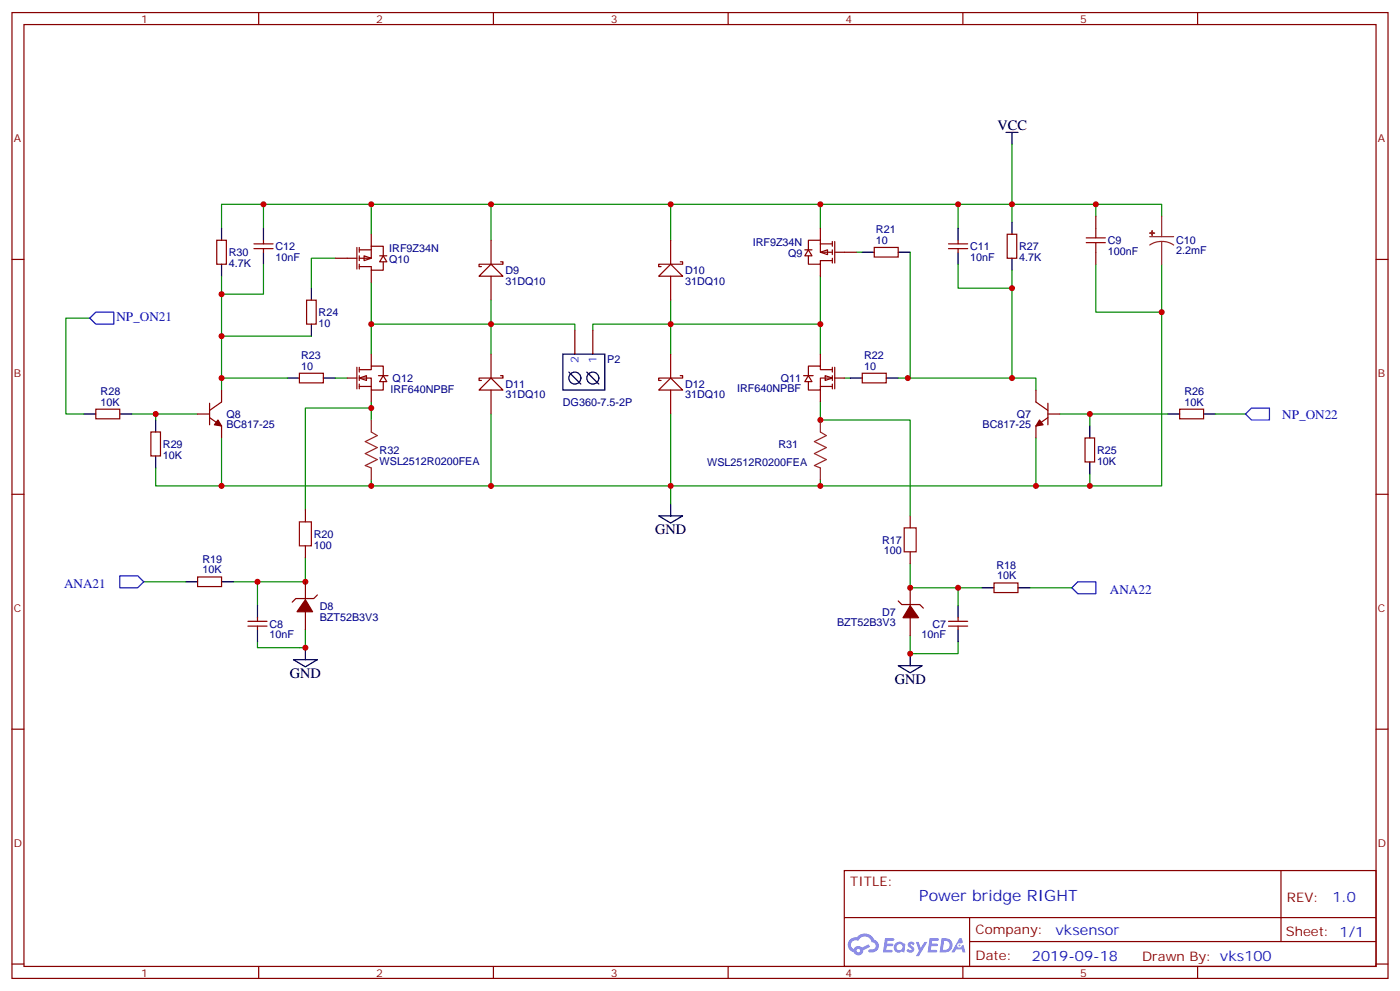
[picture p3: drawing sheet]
<svg xmlns="http://www.w3.org/2000/svg" width="412mm" height="292mm" viewBox="0 0 412 292" stroke-linecap="round" stroke-linejoin="round" font-family="sans-serif">
<g fill="none" stroke="#870000" stroke-width=".35">
<path d="M3.5 3.7h405.4v284.3h-405.4zM7.1 7.2h398.2v277.3h-398.2zM76.2 3.7v3.5M145.3 3.7v3.5M214.5 3.7v3.5M283.6 3.7v3.5M352.8 3.7v3.5M3.5 76.4h3.6M405.3 76.4h3.6M3.5 145.5h3.6M405.3 145.5h3.6M3.5 214.7h3.6"/>
<path d="M405.3 214.7h3.6M248.7 256.3h156.6v28.2h-156.6zM377.3 256.3v20.9M248.7 270.1h156.5M285.6 277.2h119.6M285.6 270.1v14.2M3.5 283.8h3.6M76.2 284.5v3.5M145.3 284.5v3.5M214.5 284.5v3.5M283.6 284.5v3.5M352.8 284.5v3.5"/>
<path d="M405.3 283.8h3.6"/>
</g>
<g fill="#5487ff">
<path d="M267.7 277.5a1.22 1.22 0 0 1 1.7 .2l-.4 .6a.47 .47 0 0 0-.3-.4 .47 .47 0 0 0-.5 .2l.1 .2a1.14 1.14 0 0 1 .8 1.8 1.14 1.14 0 0 1-1.9 0l-.2-.2 .5-.6 .7 .5a.29 .29 0 0 0 .3-.3 .29 .29 0 0 0-.2-.3 1.04 1.04 0 0 1-.6-1.7z"/>
<path d="M260.7 276.2h2.4l.3 .2-.2 .5-1.8 .1-.1 .8h1.5l.3 .4-.3 .4h-1.6l-.2 1.1h1.7l.2 .3-.2 .3-2.6 .1z"/>
<path d="M273.8 276.2h2.4l.3 .2-.1 .5-1.8 .1-.2 .8h1.6l.3 .4-.4 .4-1.6-.1-.1 1.1 1.7 .1 .2 .3-.2 .3-2.6 .1z"/>
<path d="M282.6 276.2h.7l.3 1.3-.6 .3a.69 .69 0 0 0-1 .3 .69 .69 0 0 0 .4 .9 .69 .69 0 0 0 .9-.6l.5-.2 .6 2.2h-.8l-.2-.9h-1.8l-.5 .9h-.8z"/>
<path d="M269.8 277.3h.8l.6 1.8 1.1-1.8h.9l-2.6 4.2h-.8l.9-1.5z"/>
<path d="M277.4 276.2l-.6 4.2h1.3a2.11 2.11 0 0 0 2.5-2.1 2.11 2.11 0 0 0-2.5-2.1zM278.1 277a1.39 1.39 0 0 1 1.7 1.4 1.39 1.39 0 0 1-1.8 1.2h-.3z"/>
<path d="M263.7 277.8a1.54 1.54 0 0 0-.1 2.2 1.54 1.54 0 0 0 2.2 .1l.6 .3 .3-2.3-.2-.3h-.4a1.49 1.49 0 0 0-2.4 0zM264 278.8a.94 .94 0 0 1 1.8 0 .94 .94 0 0 1-1.8 0z"/>
<path d="M250.4 276.6a2.18 2.18 0 0 0 1.1 3.7 1.44 1.44 0 0 0 1.6 .9 1.44 1.44 0 0 0 1.2-1.4l2-1.1-.5-.7-1.9 1a1.47 1.47 0 0 0-2.4 .4 1.39 1.39 0 0 1-.7-1.9 1.39 1.39 0 0 1 2-.5 2.12 2.12 0 0 1 2.2-1.3 2.12 2.12 0 0 1 1.9 1.7 1.14 1.14 0 0 1 1.1 1.4 1.14 1.14 0 0 1-1.7 .7 .43 .43 0 0 0-.5 .4 .43 .43 0 0 0 .4 .5 1.98 1.98 0 0 0 2.5-1.2 1.98 1.98 0 0 0-1.2-2.6 3.1 3.1 0 0 0-5.3-.6l-.9 .1zM252.3 279.9a.55 .55 0 0 1 1.1 0 .55 .55 0 0 1-1.1 0z"/>
<circle cx="282.6" cy="278.3" r=".26"/>
</g>
<path d="M296.3 39h3.6M298.1 39v3.5M194 151.9h7.1l-3.5 2.1zM197.6 148.3v3.6M86.4 194.2h7.1l-3.5 2.1zM90 190.7v3.5M264.6 196h7l-3.5 2.1zM268.1 192.4v3.6" fill="none" stroke="#000" stroke-width=".35"/>
<g fill="none" stroke="#008700" stroke-width=".35">
<path d="M298.1 42.5v17.6h44.1v3.6M77.6 60.1h-12.3v7.1M77.6 77.8v8.8h-12.3M98.8 76h-7.1v8.8M109.4 60.1h-31.8v7.1M144.6 60.1v10.6M197.6 60.1v10.6M241.7 60.1h56.4v5.3M241.7 67.2v-7.1h-132.3v8.9M252.2 74.3h1.8M268.1 74.3v37h-3.5M282.2 77.8v7h15.9"/>
<path d="M282.2 60.1v7.1M298.1 79.6v31.7M322.8 77.8v14.1h19.4M322.8 60.1v3.6M342.2 77.8v65.3h-21.2M26.5 93.7h-7.1v28.2h5.3M65.3 81.3v30h19.4M65.3 99h26.4M109.4 95.4h59.9v1.8M109.4 83.1v21.1M144.6 88.4v15.8M197.6 88.4v15.8"/>
<path d="M241.7 95.4h-67.1v1.8M241.7 81.3v22.9M65.3 111.3v3.5M98.8 111.3h3.5M109.4 118.4v5.2M241.7 118.4v5.2h26.4v28.3M248.7 111.3h1.8M267.4 111.3h37.8v3.5M38.8 121.9h19.4M45.9 137.8v5.3h19.4M45.9 121.9v1.7M65.3 128.9v14.2h44.1"/>
<path d="M109.4 120.1h-19.4v30M144.6 121.9v21.2h-35.2v-1.8M197.6 121.9v26.4M305.2 128.9v14.2h-63.5M312.2 121.9h31.8M321 139.5v3.6h-15.8M321 121.9v3.5M358.1 121.9h8.8M241.7 141.3v1.8h-97.1M42.3 171.3h12.4M75.8 171.3v7M90 164.2v7.1h-21.2"/>
<path d="M268.1 166v7h21.2M282.2 173v5.3M303.4 173h12.3M90 185.4v5.3h-14.2v-1.8M268.1 187.1v5.3h14.1v-3.5"/>
</g>
<path d="M26.5 93.7l1.7-1.8h5.3v3.5h-5.3zM366.9 121.9l1.8-1.8h5.2v3.5h-5.2zM35.3 169.5h5.3l1.7 1.8-1.7 1.7h-5.3zM317.5 171.3h5.3v3.5h-5.3l-1.8-1.8z" fill="none" stroke="#00f" stroke-width=".35"/>
<g fill="#c00">
<circle cx="268.1" cy="173" r=".88"/>
<circle cx="282.2" cy="173" r=".88"/>
<circle cx="90" cy="171.3" r=".88"/>
<circle cx="241.7" cy="123.6" r=".88"/>
<circle cx="75.8" cy="171.3" r=".88"/>
<circle cx="90" cy="190.7" r=".88"/>
<circle cx="109.4" cy="120.1" r=".88"/>
<circle cx="321" cy="143.1" r=".88"/>
<circle cx="298.1" cy="60.1" r=".88"/>
<circle cx="267.4" cy="111.3" r=".88"/>
<circle cx="241.7" cy="143.1" r=".88"/>
<circle cx="241.7" cy="60.1" r=".88"/>
<circle cx="65.3" cy="99" r=".88"/>
<circle cx="305.2" cy="143.1" r=".88"/>
<circle cx="298.1" cy="111.3" r=".88"/>
<circle cx="298.1" cy="84.8" r=".88"/>
<circle cx="65.3" cy="143.1" r=".88"/>
<circle cx="65.3" cy="86.6" r=".88"/>
<circle cx="109.4" cy="95.4" r=".88"/>
<circle cx="197.6" cy="143.1" r=".88"/>
<circle cx="144.6" cy="143.1" r=".88"/>
<circle cx="144.6" cy="95.4" r=".88"/>
<circle cx="241.7" cy="95.4" r=".88"/>
<circle cx="197.6" cy="95.4" r=".88"/>
<circle cx="144.6" cy="60.1" r=".88"/>
<circle cx="197.6" cy="60.1" r=".88"/>
<circle cx="45.9" cy="121.9" r=".88"/>
<circle cx="282.2" cy="60.1" r=".88"/>
<circle cx="321" cy="121.9" r=".88"/>
<circle cx="77.6" cy="60.1" r=".88"/>
<circle cx="109.4" cy="143.1" r=".88"/>
<circle cx="109.4" cy="60.1" r=".88"/>
<circle cx="65.3" cy="111.3" r=".88"/>
<circle cx="322.8" cy="60.1" r=".88"/>
<circle cx="342.2" cy="91.9" r=".88"/>
<circle cx="268.1" cy="192.4" r=".88"/>
</g>
<g fill="none" stroke="#870000" stroke-width=".35">
<path d="M74.8 73.2h5.6M74.8 71.8h5.6M77.6 70.7v1.1M77.6 73.2v1.1M257.5 72.8h7.1v2.9h-7.1zM279.4 73.2h5.6M279.4 71.8h5.6M282.2 70.7v1.1M282.2 73.2v1.1M322.8 63.7v3.5M322.8 74.3v3.5M90.3 88.4h2.8v7h-2.8z"/>
<path d="M169.3 97.2v7M174.6 97.2v7M61.7 118.7v6.4M65.3 114.8v3.6l-3.6 2.4M88.2 109.9h7v2.8h-7zM254 109.9h7.1v2.8h-7.1zM305.2 114.8v3.6l3.5 2.4M308.7 118.7v6.4M28.2 120.5h7.1v2.8h-7.1zM44.4 127.2h2.9v7h-2.9zM58.2 121.9h3.5M61.7 122.9l3.6 2.5v3.5"/>
<path d="M308.7 122.9l-3.5 2.5v3.5M308.7 121.9h3.5M319.6 128.9h2.8v7.1h-2.8zM347.5 120.5h7v2.8h-7zM90 150.1v3.5M268.1 151.9v3.5M58.2 169.9h7.1v2.8h-7.1zM90 160.7v3.5M90 171.3v5.3M93.5 175.2l-1.1 1h-5.3l-1 1.1M264.6 176.9l1 1.1h5.3l1.1 1M268.1 162.5v3.5"/>
<path d="M268.1 173v5.3M292.8 171.6h7.1v2.8h-7.1zM73 184.3h5.7M73 182.9h5.7M75.8 181.9v1M75.8 184.3v1.1M90 180.1v5.3M268.1 181.9v5.2M279.4 184.3h5.6M279.4 182.9h5.6M282.2 181.9v1M282.2 184.3v1.1"/>
</g>
<g fill="#870000" stroke="#870000" stroke-width=".35">
<path d="M268.1 178.3l2.5 3.6h-4.6z"/>
<path d="M90 176.6l2.1 3.5h-4.6z"/>
<path d="M306.2 123.6l1.1 1.5-2.1 .3z"/>
<path d="M64.2 123.6l1.1 1.8-2.2-.3z"/>
</g>
<path d="M320 71.4h5.6M320 70h5.6M322.8 67.2v2.8M322.8 71.4v2.9M88.2 153.6h3.5v7.1h-3.5zM266.3 155.4h3.6v7.1h-3.6z" fill="none" stroke="#a10000" stroke-width=".35"/>
<g fill="none" stroke="#000" stroke-width=".35">
<path d="M77.6 67.2v3.5M77.6 74.3v3.5M254 74.3h3.5M264.6 74.3h3.5M282.2 67.2v3.5M282.2 74.3v3.5M91.7 84.8v3.6M91.7 95.4v3.6M84.7 111.3h3.5M95.2 111.3h3.6M165.8 104.2h12.4v10.6h-12.4zM167.6 109.5l3.5 3.6"/>
<path d="M172.9 109.5l3.5 3.6M250.5 111.3h3.5M261.1 111.3h3.5M24.7 121.9h3.5M35.3 121.9h3.5M45.9 123.6v3.6M45.9 134.2v3.6M321 125.4v3.5M321 136v3.5M344 121.9h3.5M354.5 121.9h3.6M54.7 171.3h3.5"/>
<path d="M65.3 171.3h3.5M75.8 178.3v3.6M282.2 178.3v3.6M289.3 173h3.5M299.9 173h3.5M75.8 185.4v3.5M282.2 185.4v3.5"/>
<circle cx="169.3" cy="111.3" r="1.76"/>
<circle cx="174.6" cy="111.3" r="1.76"/>
</g>
<path d="M338.7 69.7h7M342.2 71.1l1.8 .2 1.7 .8M342.2 71.1l-1.9 .2-1.6 .8M342.2 63.7v6M342.2 71.1v6.7M109.4 123.6v3.6l1.7 1-3.5 1.8 3.5 1.8-3.5 1.7 3.5 1.8-3.5 1.8 1.8 .7v3.5M241.7 123.6v3.6l1.7 1-3.5 1.8 3.5 1.8-3.5 1.7 3.5 1.8-3.5 1.8 1.8 .7v3.5" fill="none" stroke="#8c2424" stroke-width=".35"/>
<g fill="#8c2424" stroke="#8c2424" stroke-width=".35">
<path d="M338.7 68.6l1.4 .1z"/>
<path d="M339.4 67.9v1.4z"/>
</g>
<g fill="#fff" stroke="#870000" stroke-width=".35">
<path d="M241.7 74.3l2.1-.7v1.4z"/>
<path d="M238.1 73.6l1.1 1.7h-2.1z"/>
</g>
<path d="M237.1 73.6h2.1M238.1 75.3v2.5h3.6v-1.1h3.5M241.7 70.7h-3.6v2.9M241.7 70.7v3.6h3.5M241.7 71.8h3.5M241.7 67.2v3.5M241.7 77.8v3.5M245.2 71.1v1.4M245.2 73.6v1.4M245.2 76v1.4M245.9 71.1v6.3M245.9 74.3h6.3" fill="none" stroke="#870000" stroke-width=".35"/>
<g fill="#fff" stroke="#870000" stroke-width=".35">
<path d="M107.2 75.3l2.2 .7-2.2 .7z"/>
<path d="M112.9 75.3l1 1.8h-2.1z"/>
</g>
<path d="M98.8 76h6.3M105.1 72.8v6.4M105.8 73.6h3.6M105.8 72.8v1.5M105.8 75.3v1.4M105.8 77.8v1.4M109.4 72.5h3.5v2.8M109.4 72.5v3.5h-3.6M109.4 69v3.5M109.4 79.6v3.5M111.8 75.3h2.1M112.9 77.1v2.5h-3.5v-1.1h-3.6" fill="none" stroke="#870000" stroke-width=".35"/>
<path d="M243.1 110.6l2.1 .7-2.1 .7z" fill="#fff" stroke="#870000" stroke-width=".35"/>
<path d="M236.7 110.6h2.8M238.1 110.6l1.1 1.8h-2.1zM241.7 113.8h3.5M241.7 104.2v3.6M241.7 114.8v3.6M245.2 108.8h-3.5v-1h-3.6v2.8M245.2 111.3h-3.5v3.5h-3.6v-2.4M245.2 108.1v1.4M245.2 110.6v1.4M245.2 113.1v1.4M245.9 108.1v6.4M245.9 111.3h2.8" fill="none" stroke="#870000" stroke-width=".35"/>
<path d="M105.8 111.3l2.1-.7v1.4z" fill="#fff" stroke="#870000" stroke-width=".35"/>
<path d="M102.3 111.3h2.8M105.1 108.1v6.4M105.8 108.8h3.6v-1h3.5v2.8M105.8 111.3h3.6v3.5h3.5v-2.4M105.8 113.8h3.6M105.8 108.1v1.4M105.8 110.6v1.4M105.8 113.1v1.4M109.4 104.2v3.6M109.4 114.8v3.6M111.5 110.6h2.8M112.9 110.6l1 1.8h-2.1z" fill="none" stroke="#870000" stroke-width=".35"/>
<path d="M141.1 81.3l3.5-3.5 3.6 3.5z" fill="#fff" stroke="#870000" stroke-width=".35"/>
<path d="M144.6 70.7v7.1M147.5 77.1h.7v.7h-7.1v.7h.7M144.6 81.3v7.1" fill="none" stroke="#870000" stroke-width=".35"/>
<path d="M194 81.3l3.6-3.5 3.5 3.5z" fill="#fff" stroke="#870000" stroke-width=".35"/>
<path d="M197.6 70.7v7.1M200.4 77.1h.7v.7h-7.1v.7h.7M197.6 81.3v7.1" fill="none" stroke="#870000" stroke-width=".35"/>
<path d="M141.1 114.8l3.5-3.5 3.6 3.5z" fill="#fff" stroke="#870000" stroke-width=".35"/>
<path d="M144.6 104.2v7.1M144.6 114.8v7.1M147.5 110.6h.7v.7h-7.1v.7h.7" fill="none" stroke="#870000" stroke-width=".35"/>
<path d="M197.6 111.3l3.5 3.5h-7.1z" fill="#fff" stroke="#870000" stroke-width=".35"/>
<path d="M63.9 70.7h2.8v7.1h-2.8zM296.7 69h2.8v7h-2.8zM197.6 104.2v7.1M197.6 114.8v7.1M200.4 110.6h.7v.7h-7.1v.7h.7" fill="none" stroke="#870000" stroke-width=".35"/>
<path d="M65.3 67.2v3.5M65.3 77.8v3.5M298.1 65.4v3.6M298.1 76v3.6" fill="none" stroke="#000" stroke-width=".35"/>
<text font-size="4.6" fill="#00f" x="270.8" y="265.3">Power bridge RIGHT</text>
<g font-size="4.2">
<text x="293.9" y="38.3">VCC</text>
<text x="193" y="157.2">GND</text>
<text x="85.4" y="199.5">GND</text>
<text x="263.5" y="201.3">GND</text>
</g>
<g font-size="4.2" fill="#00f">
<text x="392.5" y="265.6">1.0</text>
<text x="310.9" y="275.1">vksensor</text>
<text x="304" y="282.9">2019-09-18</text>
</g>
<g font-size="3.9" fill="#00f">
<text x="34.3" y="94.4">NP_ON21</text>
<text x="377.7" y="123.4">NP_ON22</text>
<text x="18.9" y="173">ANA21</text>
<text x="326.9" y="174.8">ANA22</text>
</g>
<g font-size="3.9" fill="#800">
<text x="250.5" y="260.9">TITLE:</text>
<text x="379.1" y="265.6">REV:</text>
<text x="287.4" y="275.1">Company:</text>
<text x="378.7" y="275.7">Sheet: 1/1</text>
<text x="287.4" y="282.8">Date:</text>
<text x="336.4" y="282.8">Drawn By: vks100</text>
</g>
<g font-size="3.2" fill="#800">
<text x="41.6" y="6.7">1</text>
<text x="110.8" y="6.7">2</text>
<text x="179.9" y="6.7">3</text>
<text x="249.1" y="6.7">4</text>
<text x="318.2" y="6.7">5</text>
<text x="4.1" y="41.8">A</text>
<text x="405.9" y="41.8">A</text>
<text x="4.1" y="110.9">B</text>
<text x="405.9" y="110.9">B</text>
<text x="4.1" y="180.1">C</text>
<text x="405.9" y="180.1">C</text>
<text x="4.1" y="249.2">D</text>
<text x="405.9" y="249.2">D</text>
<text x="41.6" y="287.5">1</text>
<text x="110.8" y="287.5">2</text>
<text x="179.9" y="287.5">3</text>
<text x="249.1" y="287.5">4</text>
<text x="318.2" y="287.5">5</text>
</g>
<g font-size="3.2" fill="#000080">
<text x="258" y="71.8">10</text>
<text x="258" y="68.6">R21</text>
<text x="326.3" y="71.9">C9</text>
<text x="346.4" y="71.9">C10</text>
<text x="67.4" y="75.3">R30</text>
<text x="81.1" y="76.8">10nF</text>
<text x="81.1" y="73.6">C12</text>
<text x="114.7" y="74.3">IRF9Z34N</text>
<text x="114.7" y="77.4">Q10</text>
<text x="221.7" y="72.5">IRF9Z34N</text>
<text x="232.1" y="75.7">Q9</text>
<text x="285.8" y="76.8">10nF</text>
<text x="285.8" y="73.6">C11</text>
<text x="300.2" y="76.7">4.7K</text>
<text x="300.2" y="73.6">R27</text>
<text x="326.3" y="75.1">100nF</text>
<text x="346.4" y="74.8">2.2mF</text>
<text x="67.4" y="78.5">4.7K</text>
<text x="148.9" y="83.8">31DQ10</text>
<text x="148.9" y="80.6">D9</text>
<text x="201.8" y="83.8">31DQ10</text>
<text x="201.8" y="80.6">D10</text>
<text x="93.8" y="93">R24</text>
<text x="93.8" y="96.1">10</text>
<text x="88.7" y="105.7">R23</text>
<text x="178.9" y="106.8">P2</text>
<text x="254.5" y="105.7">R22</text>
<text x="88.7" y="108.8">10</text>
<text x="115.7" y="112.6">Q12</text>
<text x="230" y="112.4">Q11</text>
<text x="254.5" y="108.8">10</text>
<text x="29.7" y="119.4">10K</text>
<text x="29.7" y="116.3">R28</text>
<text x="115" y="115.7">IRF640NPBF</text>
<text x="148.9" y="117.3">31DQ10</text>
<text x="148.9" y="114.1">D11</text>
<text x="165.8" y="119.6">DG360-7.5-2P</text>
<text x="201.8" y="117.3">31DQ10</text>
<text x="201.8" y="114.1">D12</text>
<text x="217.1" y="115.5">IRF640NPBF</text>
<text x="348.9" y="119.4">10K</text>
<text x="348.9" y="116.3">R26</text>
<text x="66.7" y="122.9">Q8</text>
<text x="299.5" y="122.9">Q7</text>
<text x="48" y="131.8">R29</text>
<text x="66.7" y="126.1">BC817-25</text>
<text x="229.3" y="131.9">R31</text>
<text x="289.4" y="126.1">BC817-25</text>
<text x="48" y="135.1">10K</text>
<text x="111.8" y="136.8">WSL2512R0200FEA</text>
<text x="111.8" y="133.6">R32</text>
<text x="208.3" y="137.2">WSL2512R0200FEA</text>
<text x="323.1" y="136.8">10K</text>
<text x="323.1" y="133.6">R25</text>
<text x="92.4" y="161.5">100</text>
<text x="92.4" y="158.3">R20</text>
<text x="259.8" y="160.1">R17</text>
<text x="59.6" y="165.7">R19</text>
<text x="260.3" y="163">100</text>
<text x="293.6" y="167.6">R18</text>
<text x="59.6" y="168.8">10K</text>
<text x="293.7" y="170.6">10K</text>
<text x="94.2" y="179.5">D8</text>
<text x="79.4" y="184.8">C8</text>
<text x="94.2" y="182.7">BZT52B3V3</text>
<text x="246.6" y="184.2">BZT52B3V3</text>
<text x="259.8" y="181.3">D7</text>
<text x="274.6" y="184.8">C7</text>
<text x="79.4" y="187.9">10nF</text>
<text x="271.5" y="187.7">10nF</text>
</g>
<g font-size="3.2" fill="#00f">
<text x="170.4" y="107" transform="rotate(-90 170.4 107)">2</text>
<text x="175.7" y="107" transform="rotate(-90 175.7 107)">1</text>
</g>
</svg>
